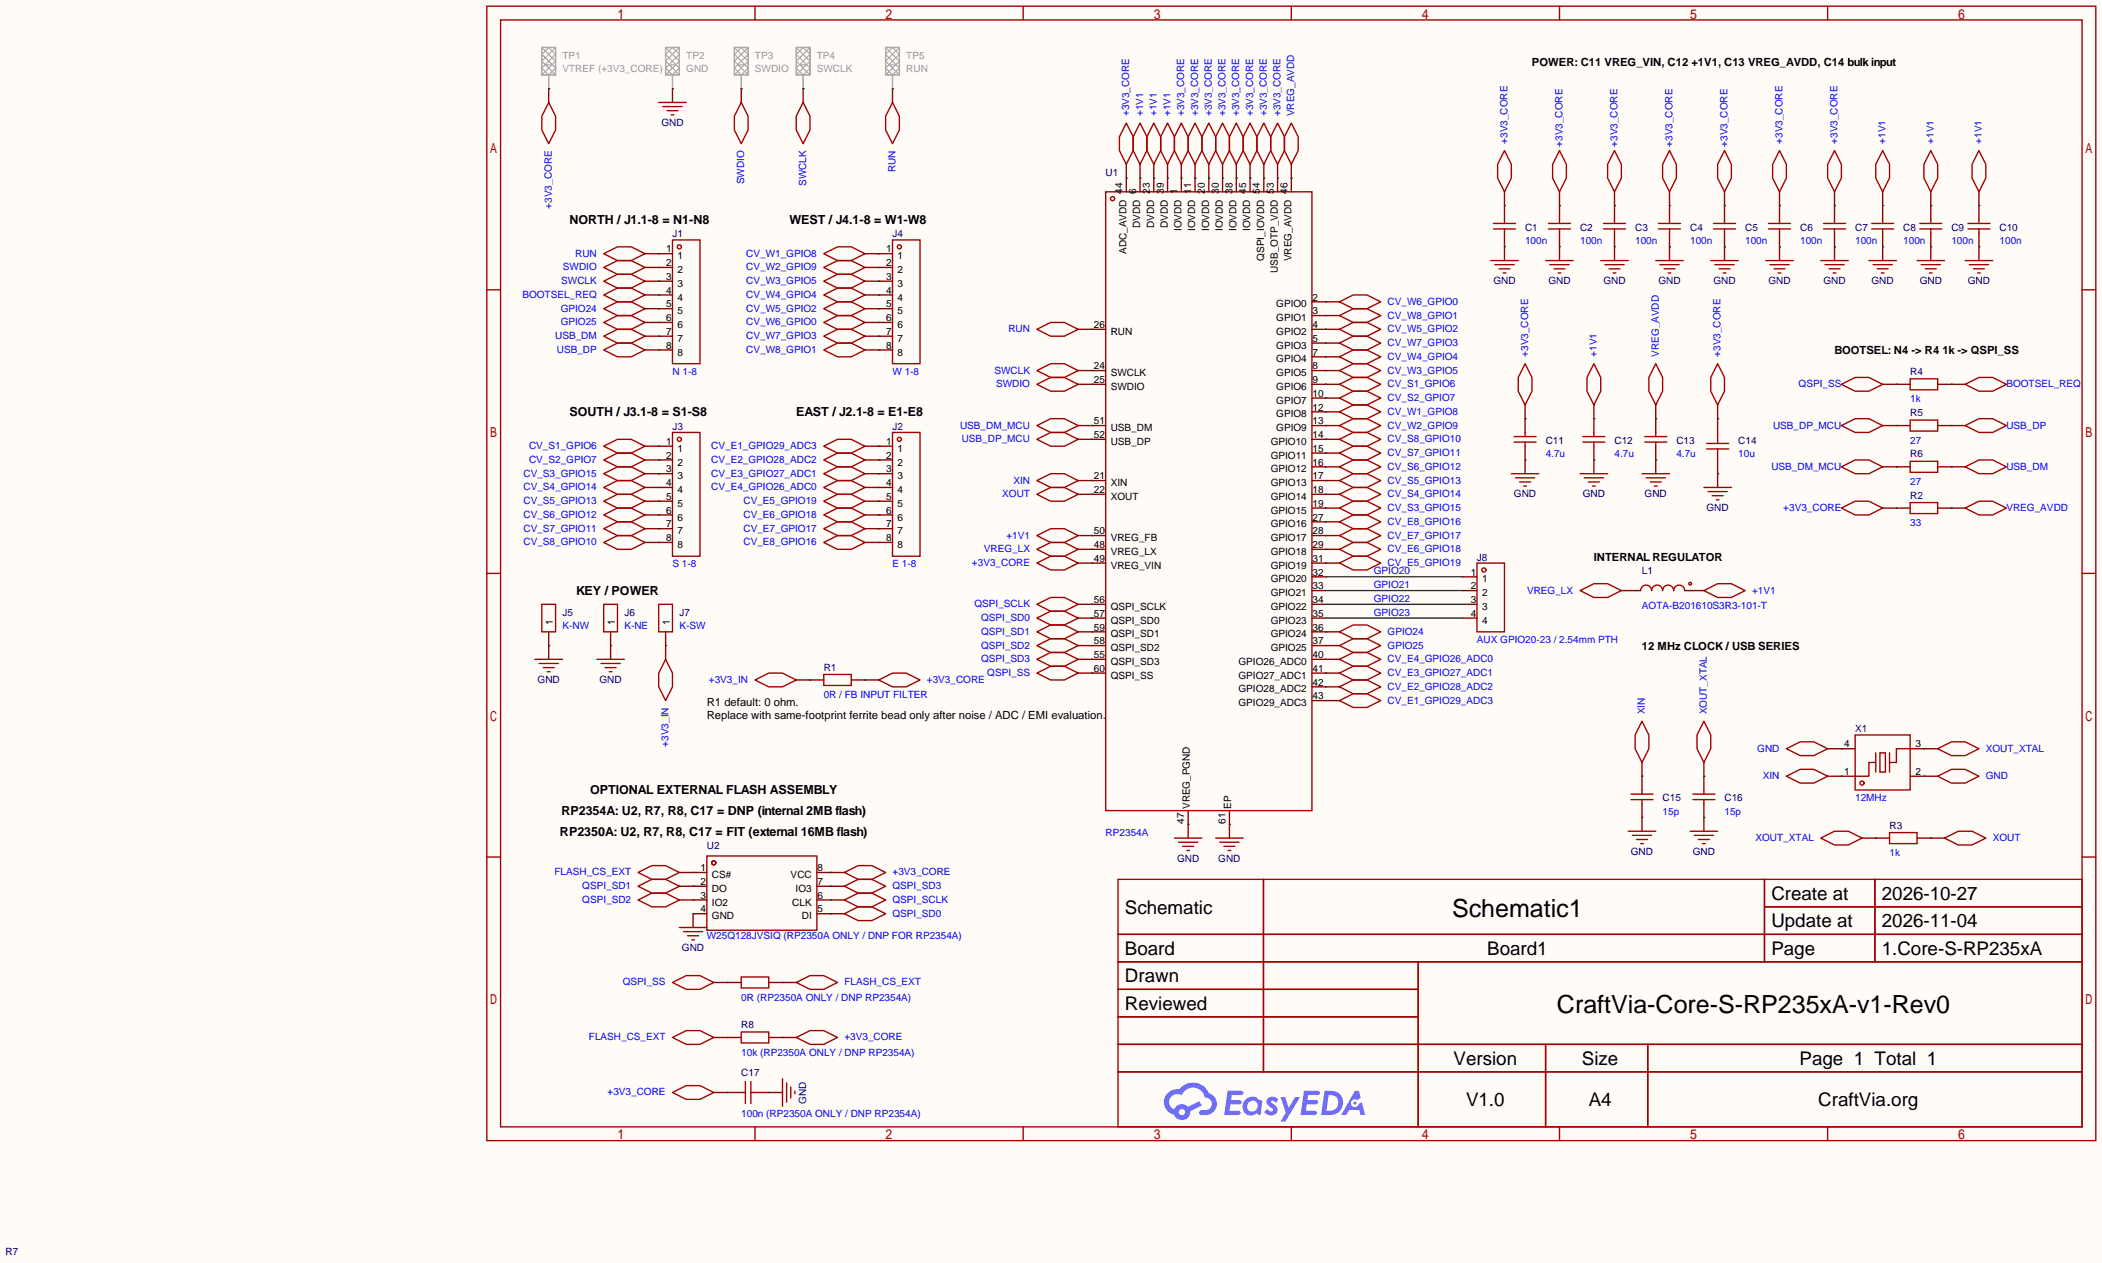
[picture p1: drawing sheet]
<svg xmlns="http://www.w3.org/2000/svg" width="388mm" height="233mm" viewBox="0 0 388 233" stroke-linecap="round" stroke-linejoin="round" font-family="sans-serif">
<path d="M0 0h388.2v233.3h-388.2z" fill="#fffcf7"/>
<g fill="none" stroke="#a10000" stroke-width=".25">
<path d="M89.9 1.1h297.2v209.6h-297.2zM92.5 3.7h292.1v204.5h-292.1zM139.4 1.1v2.6M189 1.1v2.6M238.5 1.1v2.6M288 1.1v2.6M337.6 1.1v2.6M89.9 53.5h2.6M384.6 53.5h2.5M89.9 105.9h2.6M384.6 105.9h2.5M89.9 158.3h2.6"/>
<path d="M384.6 158.3h2.5M206.5 162.4h178.1v45.8h-178.1zM206.5 172.6h178.1M206.5 177.7h178.1M233.4 162.4v35.6M261.9 177.7v30.5M325.9 162.4v15.3M325.9 167.5h58.7M346.3 162.4v15.3M206.5 182.8h55.4M206.5 192.9h178.1M206.5 187.8h55.4"/>
<path d="M206.5 198h178.1M285.5 192.9v15.3M304.3 192.9v15.3M139.4 208.2v2.5M189 208.2v2.5M238.5 208.2v2.5M288 208.2v2.5M337.6 208.2v2.5"/>
</g>
<g fill="#5487ff">
<path d="M234.2 202.8a1.3 1.3 0 0 1 1.9 .3l-.4 .6a.54 .54 0 0 0-.9-.2l.1 .2a1.58 1.58 0 0 1 1 1.6 1.43 1.43 0 0 1-2.4 .1l.5-.6a.64 .64 0 0 0 .5 .5 .64 .64 0 0 0 .7-.3l-.2-.2a1.6 1.6 0 0 1-1.1-1.6z"/>
<path d="M236.5 202.7h.9l.6 1.9 1.2-1.9h.9l-2.7 4.5h-.9l1-1.7z"/>
<path d="M226.7 201.5h1.7a1.31 1.31 0 0 1 1.2 .2 .4 .4 0 0 1-.3 .6h-1.8l-.1 .9h1.6a.4 .4 0 0 1 .4 .4 .4 .4 0 0 1-.5 .4h-1.6l-.2 1.2h.8a1.23 1.23 0 0 1 1.2 .2 .39 .39 0 0 1-.4 .6h-2.6z"/>
<path d="M240.8 201.5h1.7a1.32 1.32 0 0 1 1.2 .2 .39 .39 0 0 1-.3 .6h-1.8l-.1 .9h1.6a.4 .4 0 0 1 .4 .4 .4 .4 0 0 1-.4 .4h-1.7l-.2 1.2h.8a1.23 1.23 0 0 1 1.2 .2 .39 .39 0 0 1-.4 .6h-2.6z"/>
<path d="M250.2 201.5h.8l.3 1.3-.6 .4a.75 .75 0 0 0-1.1 .3 .75 .75 0 0 0 .5 1 .75 .75 0 0 0 .9-.6l.5-.3 .6 2.4h-.8l-.3-1h-1.8l-.5 1h-1z"/>
<path d="M244.6 201.5l-.6 4.5h1.5a2.27 2.27 0 0 0 2.6-2.3 2.27 2.27 0 0 0-2.7-2.2zM245.4 202.3a1.5 1.5 0 0 1 1.8 1.5 1.5 1.5 0 0 1-1.9 1.4h-.3z"/>
<path d="M230.1 203.1a1.62 1.62 0 0 0-.4 2.1 1.62 1.62 0 0 0 2 .7l.4-.3 .3 .3 .4 .1 .3-2.5-.1-.3h-.5a1.58 1.58 0 0 0-2.4-.1zM230.7 203.6a.99 .99 0 0 1 1.6 .3 .99 .99 0 0 1-.9 1.4 .94 .94 0 0 1-1-.5 .94 .94 0 0 1 .3-1.2z"/>
<path d="M215.7 201.9a2.37 2.37 0 0 0 1.1 4 1.54 1.54 0 0 0 1.8 1 1.54 1.54 0 0 0 1.2-1.6l2.2-1.1-.5-.8-2 1.1a1.57 1.57 0 0 0-2.7 .4 1.5 1.5 0 0 1-.7-2.1 1.5 1.5 0 0 1 2.2-.5 2.23 2.23 0 0 1 2.3-1.4 2.23 2.23 0 0 1 2 1.8 1.16 1.16 0 0 1 1.2 1.1 1.16 1.16 0 0 1-1.1 1.3h-.7a.47 .47 0 0 0-.5 .3 .47 .47 0 0 0 .4 .6 2.23 2.23 0 0 0 2.3-.7 2.23 2.23 0 0 0 .4-2.3 2.16 2.16 0 0 0-1.3-1.1 3.2 3.2 0 0 0-5.5-.7l-1.1 .1zM217.7 205.4a.6 .6 0 0 1 1.2 0 .6 .6 0 0 1-1.2 0z"/>
<circle cx="250.3" cy="203.8" r=".28"/>
</g>
<g fill="none" stroke="#a10000" stroke-width=".25">
<path d="M101.3 18.9l1.3 2.6v2.5l-1.3 2.5-1.2-2.5v-2.5zM121.7 18.9h5M122.4 19.7h3.6M136.9 18.9l1.3 2.6v2.5l-1.3 2.5-1.3-2.5v-2.5zM148.3 18.9l1.3 2.6v2.5l-1.3 2.5-1.2-2.5v-2.5zM164.8 18.9l1.3 2.6v2.5l-1.3 2.5-1.2-2.5v-2.5zM123.2 20.4h2M124 21.2h.5M204.2 35.4h38.1v114.3h-38.1zM208 22.7l1.3 2.6v2.5l-1.3 2.6-1.2-2.6v-2.5zM210.6 22.7l1.2 2.6v2.5l-1.2 2.6-1.3-2.6v-2.5zM213.1 22.7l1.3 2.6v2.5l-1.3 2.6-1.3-2.6v-2.5z"/>
<path d="M215.6 22.7l1.3 2.6v2.5l-1.3 2.6-1.2-2.6v-2.5zM218.2 22.7l1.3 2.6v2.5l-1.3 2.6-1.3-2.6v-2.5zM220.7 22.7l1.3 2.6v2.5l-1.3 2.6-1.2-2.6v-2.5zM223.3 22.7l1.2 2.6v2.5l-1.2 2.6-1.3-2.6v-2.5zM225.8 22.7l1.3 2.6v2.5l-1.3 2.6-1.3-2.6v-2.5zM228.3 22.7l1.3 2.6v2.5l-1.3 2.6-1.2-2.6v-2.5zM230.9 22.7l1.3 2.6v2.5l-1.3 2.6-1.3-2.6v-2.5zM233.4 22.7l1.3 2.6v2.5l-1.3 2.6-1.2-2.6v-2.5zM236 22.7l1.2 2.6v2.5l-1.2 2.6-1.3-2.6v-2.5zM238.5 22.7l1.3 2.6v2.5l-1.3 2.6-1.3-2.6v-2.5zM277.9 27.8l1.2 2.6v2.5l-1.2 2.5-1.3-2.5v-2.5zM288 27.8l1.3 2.6v2.5l-1.3 2.5-1.2-2.5v-2.5z"/>
<path d="M298.2 27.8l1.3 2.6v2.5l-1.3 2.5-1.3-2.5v-2.5zM308.4 27.8l1.2 2.6v2.5l-1.2 2.5-1.3-2.5v-2.5zM318.5 27.8l1.3 2.6v2.5l-1.3 2.5-1.3-2.5v-2.5zM328.7 27.8l1.2 2.6v2.5l-1.2 2.5-1.3-2.5v-2.5zM338.8 27.8l1.3 2.6v2.5l-1.3 2.5-1.2-2.5v-2.5zM347.7 27.8l1.3 2.6v2.5l-1.3 2.5-1.2-2.5v-2.5zM356.6 27.8l1.3 2.6v2.5l-1.3 2.5-1.3-2.5v-2.5zM365.5 27.8l1.3 2.6v2.5l-1.3 2.5-1.3-2.5v-2.5zM111.5 46.9l2.5-1.3h2.6l2.5 1.3-2.5 1.2h-2.6zM111.5 49.4l2.5-1.3h2.6l2.5 1.3-2.5 1.3h-2.6zM111.5 51.9l2.5-1.2h2.6l2.5 1.2-2.5 1.3h-2.6zM111.5 54.5l2.5-1.3h2.6l2.5 1.3-2.5 1.3h-2.6z"/>
<path d="M111.5 57l2.5-1.2h2.6l2.5 1.2-2.5 1.3h-2.6zM111.5 59.6l2.5-1.3h2.6l2.5 1.3-2.5 1.2h-2.6zM124.2 44.3h5.1v22.9h-5.1zM152.1 46.9l2.6-1.3h2.5l2.6 1.3-2.6 1.2h-2.5zM152.1 49.4l2.6-1.3h2.5l2.6 1.3-2.6 1.3h-2.5zM152.1 51.9l2.6-1.2h2.5l2.6 1.2-2.6 1.3h-2.5zM152.1 54.5l2.6-1.3h2.5l2.6 1.3-2.6 1.3h-2.5zM152.1 57l2.6-1.2h2.5l2.6 1.2-2.6 1.3h-2.5zM152.1 59.6l2.6-1.3h2.5l2.6 1.3-2.6 1.2h-2.5zM164.8 44.3h5.1v22.9h-5.1zM247.4 58.3l2.5-1.3h2.6l2.5 1.3-2.5 1.3h-2.6zM247.4 55.8l2.5-1.3h2.6l2.5 1.3-2.5 1.2h-2.6z"/>
<path d="M275.3 48.1h5.1M275.8 41.3h4.1M275.8 42.3h4.1M276.1 48.9h3.6M276.9 49.7h2M277.6 50.4h.5M277.9 40.5v.8M277.9 42.3v.8M285.5 48.1h5.1M286 41.3h4.1M286 42.3h4.1M286.3 48.9h3.5"/>
<path d="M287 49.7h2.1M287.8 50.4h.5M288 40.5v.8M288 42.3v.8M295.7 48.1h5M296.2 41.3h4M296.2 42.3h4M296.4 48.9h3.6M297.2 49.7h2M297.9 50.4h.5M298.2 40.5v.8M298.2 42.3v.8"/>
<path d="M305.8 48.1h5.1M306.3 41.3h4.1M306.3 42.3h4.1M306.6 48.9h3.5M307.3 49.7h2.1M308.1 50.4h.5M308.4 40.5v.8M308.4 42.3v.8M316 48.1h5.1M316.5 41.3h4M316.5 42.3h4M316.7 48.9h3.6"/>
<path d="M317.5 49.7h2M318.3 50.4h.5M318.5 40.5v.8M318.5 42.3v.8M326.1 48.1h5.1M326.6 41.3h4.1M326.6 42.3h4.1M326.9 48.9h3.6M327.7 49.7h2M328.4 50.4h.5M328.7 40.5v.8M328.7 42.3v.8"/>
<path d="M336.3 48.1h5.1M336.8 41.3h4.1M336.8 42.3h4.1M337.1 48.9h3.5M337.8 49.7h2.1M338.6 50.4h.5M338.8 40.5v.8M338.8 42.3v.8M345.2 48.1h5.1M345.7 41.3h4.1M345.7 42.3h4.1M345.9 48.9h3.6"/>
<path d="M346.7 49.7h2M347.5 50.4h.5M347.7 40.5v.8M347.7 42.3v.8M354.1 48.1h5.1M354.6 41.3h4M354.6 42.3h4M354.8 48.9h3.6M355.6 49.7h2M356.4 50.4h.5M356.6 40.5v.8M356.6 42.3v.8"/>
<path d="M363 48.1h5M363.5 41.3h4M363.5 42.3h4M363.7 48.9h3.6M364.5 49.7h2M365.3 50.4h.5M365.5 40.5v.8M365.5 42.3v.8M111.5 62.1l2.5-1.3h2.6l2.5 1.3-2.5 1.3h-2.6zM111.5 64.6l2.5-1.2h2.6l2.5 1.2-2.5 1.3h-2.6zM124.2 79.9h5.1v22.8h-5.1zM152.1 62.1l2.6-1.3h2.5l2.6 1.3-2.6 1.3h-2.5z"/>
<path d="M152.1 64.6l2.6-1.2h2.5l2.6 1.2-2.6 1.3h-2.5zM164.8 79.9h5.1v22.8h-5.1zM191.5 60.8l2.6-1.2h2.5l2.5 1.2-2.5 1.3h-2.5zM191.5 68.5l2.6-1.3h2.5l2.5 1.3-2.5 1.2h-2.5zM191.5 71l2.6-1.3h2.5l2.5 1.3-2.5 1.3h-2.5zM191.5 78.6l2.6-1.3h2.5l2.5 1.3-2.5 1.3h-2.5zM247.4 78.6l2.5-1.3h2.6l2.5 1.3-2.5 1.3h-2.6zM247.4 76.1l2.5-1.3h2.6l2.5 1.3-2.5 1.2h-2.6zM247.4 73.5l2.5-1.2h2.6l2.5 1.2-2.5 1.3h-2.6zM247.4 71l2.5-1.3h2.6l2.5 1.3-2.5 1.3h-2.6zM247.4 68.5l2.5-1.3h2.6l2.5 1.3-2.5 1.2h-2.6zM247.4 65.9l2.5-1.3h2.6l2.5 1.3-2.5 1.3h-2.6z"/>
<path d="M247.4 63.4l2.5-1.3h2.6l2.5 1.3-2.5 1.2h-2.6zM247.4 60.8l2.5-1.2h2.6l2.5 1.2-2.5 1.3h-2.6zM281.7 67.2l1.3 2.5v2.6l-1.3 2.5-1.3-2.5v-2.6zM281.7 79.9v.7M294.4 67.2l1.3 2.5v2.6l-1.3 2.5-1.3-2.5v-2.6zM294.4 79.9v.7M305.8 67.2l1.3 2.5v2.6l-1.3 2.5-1.3-2.5v-2.6zM305.8 79.9v.7M317.2 67.2l1.3 2.5v2.6l-1.3 2.5-1.2-2.5v-2.6zM317.2 79.9v2M340.1 71l2.5-1.3h2.6l2.5 1.3-2.5 1.3h-2.6zM340.1 78.6l2.5-1.3h2.6l2.5 1.3-2.5 1.3h-2.6z"/>
<path d="M352.8 70h5.1v2h-5.1zM352.8 77.6h5.1v2h-5.1zM363 71l2.5-1.3h2.5l2.6 1.3-2.6 1.3h-2.5zM363 78.6l2.5-1.3h2.5l2.6 1.3-2.6 1.3h-2.5zM111.5 82.4l2.5-1.2h2.6l2.5 1.2-2.5 1.3h-2.6zM111.5 85l2.5-1.3h2.6l2.5 1.3-2.5 1.2h-2.6zM111.5 87.5l2.5-1.3h2.6l2.5 1.3-2.5 1.3h-2.6zM111.5 90l2.5-1.2h2.6l2.5 1.2-2.5 1.3h-2.6zM111.5 92.6l2.5-1.3h2.6l2.5 1.3-2.5 1.3h-2.6zM111.5 95.1l2.5-1.2h2.6l2.5 1.2-2.5 1.3h-2.6zM111.5 97.7l2.5-1.3h2.6l2.5 1.3-2.5 1.2h-2.6zM152.1 82.4l2.6-1.2h2.5l2.6 1.2-2.6 1.3h-2.5z"/>
<path d="M152.1 85l2.6-1.3h2.5l2.6 1.3-2.6 1.2h-2.5zM152.1 87.5l2.6-1.3h2.5l2.6 1.3-2.6 1.3h-2.5zM152.1 90l2.6-1.2h2.5l2.6 1.2-2.6 1.3h-2.5zM152.1 92.6l2.6-1.3h2.5l2.6 1.3-2.6 1.3h-2.5zM152.1 95.1l2.6-1.2h2.5l2.6 1.2-2.6 1.3h-2.5zM152.1 97.7l2.6-1.3h2.5l2.6 1.3-2.6 1.2h-2.5zM191.5 81.2l2.6-1.3h2.5l2.5 1.3-2.5 1.2h-2.5zM191.5 88.8l2.6-1.3h2.5l2.5 1.3-2.5 1.2h-2.5zM191.5 91.3l2.6-1.3h2.5l2.5 1.3-2.5 1.3h-2.5zM191.5 98.9l2.6-1.2h2.5l2.5 1.2-2.5 1.3h-2.5zM247.4 98.9l2.5-1.2h2.6l2.5 1.2-2.5 1.3h-2.6zM247.4 96.4l2.5-1.3h2.6l2.5 1.3-2.5 1.3h-2.6z"/>
<path d="M247.4 93.9l2.5-1.3h2.6l2.5 1.3-2.5 1.2h-2.6zM247.4 91.3l2.5-1.3h2.6l2.5 1.3-2.5 1.3h-2.6zM247.4 88.8l2.5-1.3h2.6l2.5 1.3-2.5 1.2h-2.6zM247.4 86.2l2.5-1.2h2.6l2.5 1.2-2.5 1.3h-2.6zM247.4 83.7l2.5-1.3h2.6l2.5 1.3-2.5 1.3h-2.6zM247.4 81.2l2.5-1.3h2.6l2.5 1.3-2.5 1.2h-2.6zM279.1 87.5h5.1M279.7 80.6h4M279.7 81.7h4M279.9 88.3h3.6M280.7 89h2M281.4 89.8h.5"/>
<path d="M281.7 81.7v.7M291.8 87.5h5.1M292.4 80.6h4M292.4 81.7h4M292.6 88.3h3.6M293.4 89h2M294.1 89.8h.5M294.4 81.7v.7M303.3 87.5h5.1M303.8 80.6h4M303.8 81.7h4M304 88.3h3.6"/>
<path d="M304.8 89h2M305.6 89.8h.5M305.8 81.7v.7M314.7 90h5.1M315.2 81.9h4.1M315.2 82.9h4.1M315.5 90.8h3.5M316.2 91.6h2.1M317 92.3h.5M317.2 82.9v2.1M340.1 93.9l2.5-1.3h2.6l2.5 1.3-2.5 1.2h-2.6zM340.1 86.2l2.5-1.2h2.6l2.5 1.2-2.5 1.3h-2.6z"/>
<path d="M352.8 92.8h5.1v2.1h-5.1zM352.8 85.2h5.1v2h-5.1zM363 93.9l2.5-1.3h2.5l2.6 1.3-2.6 1.2h-2.5zM363 86.2l2.5-1.2h2.5l2.6 1.2-2.6 1.3h-2.5zM100.1 111.6h2.5v5.1h-2.5zM111.5 111.6h2.5v5.1h-2.5zM111.5 100.2l2.5-1.3h2.6l2.5 1.3-2.5 1.3h-2.6zM121.7 111.6h2.5v5.1h-2.5zM152.1 100.2l2.6-1.3h2.5l2.6 1.3-2.6 1.3h-2.5zM191.5 101.5l2.6-1.3h2.5l2.5 1.3-2.5 1.2h-2.5zM191.5 104l2.6-1.3h2.5l2.5 1.3-2.5 1.3h-2.5zM191.5 111.6l2.6-1.2h2.5l2.5 1.2-2.5 1.3h-2.5z"/>
<path d="M191.5 114.2l2.6-1.3h2.5l2.5 1.3-2.5 1.2h-2.5zM191.5 116.7l2.6-1.3h2.5l2.5 1.3-2.5 1.3h-2.5zM191.5 119.3l2.6-1.3h2.5l2.5 1.3-2.5 1.2h-2.5zM247.4 119.3l2.5-1.3h2.6l2.5 1.3-2.5 1.2h-2.6zM247.4 116.7l2.5-1.3h2.6l2.5 1.3-2.5 1.3h-2.6zM247.4 104l2.5-1.3h2.6l2.5 1.3-2.5 1.3h-2.6zM247.4 101.5l2.5-1.3h2.6l2.5 1.3-2.5 1.2h-2.6zM272.8 104h5.1v12.7h-5.1zM291.8 109.1l2.6-1.3h2.5l2.6 1.3-2.6 1.3h-2.5zM303 109.1a1.02 1.02 0 0 1 1-1 1.02 1.02 0 0 1 1.1 1M305.1 109.1a1.02 1.02 0 0 1 1-1 1.02 1.02 0 0 1 1 1M307.1 109.1a1.02 1.02 0 0 1 1-1 1.02 1.02 0 0 1 1 1"/>
<path d="M309.1 109.1a1.02 1.02 0 0 1 1-1 1.02 1.02 0 0 1 1 1M314.7 109.1l2.5-1.3h2.6l2.5 1.3-2.5 1.3h-2.6zM98.8 121.8h5.1M99.6 122.6h3.5M100.3 123.3h2.1M101.1 124.1h.5M110.2 121.8h5.1M111 122.6h3.6M111.8 123.3h2M112.5 124.1h.5M122.9 121.8l1.3 2.5v2.6l-1.3 2.5-1.2-2.5v-2.6zM139.4 125.6l2.6-1.3h2.5l2.6 1.3-2.6 1.3h-2.5z"/>
<path d="M152.1 124.6h5.1v2h-5.1zM162.3 125.6l2.5-1.3h2.6l2.5 1.3-2.5 1.3h-2.6zM191.5 124.3l2.6-1.2h2.5l2.5 1.2-2.5 1.3h-2.5zM191.5 121.8l2.6-1.3h2.5l2.5 1.3-2.5 1.3h-2.5zM247.4 129.4l2.5-1.3h2.6l2.5 1.3-2.5 1.3h-2.6zM247.4 126.9l2.5-1.3h2.6l2.5 1.3-2.5 1.2h-2.6zM247.4 124.3l2.5-1.2h2.6l2.5 1.2-2.5 1.3h-2.6zM247.4 121.8l2.5-1.3h2.6l2.5 1.3-2.5 1.3h-2.6zM303.3 133.2l1.2 2.6v2.5l-1.2 2.5-1.3-2.5v-2.5zM314.7 133.2l1.3 2.6v2.5l-1.3 2.5-1.3-2.5v-2.5zM329.9 138.3l2.6-1.3h2.5l2.6 1.3-2.6 1.3h-2.5zM342.6 135.8h10.2v10.1h-10.2z"/>
<path d="M346.5 139.1v3.5M347.2 139.1h1v3.5h-1zM349 139.1v3.5M352.8 138.3h-2.5v2.5h-1.3M357.9 138.3l2.5-1.3h2.6l2.5 1.3-2.5 1.3h-2.6zM130.6 158.1h20.3v13.7h-20.3zM216.9 154.8h5.1M217.7 155.6h3.5M218.4 156.3h2.1M219.2 157.1h.5M224.5 154.8h5.1M225.3 155.6h3.6"/>
<path d="M226.1 156.3h2M226.8 157.1h.5M300.7 153.5h5.1M301.2 146.7h4.1M301.2 147.7h4.1M301.5 154.3h3.6M302.3 155.1h2M303 155.8h.5M303.3 145.9v.8M303.3 147.7v.8M312.2 153.5h5M312.7 146.7h4"/>
<path d="M312.7 147.7h4M312.9 154.3h3.6M313.7 155.1h2M314.5 155.8h.5M314.7 145.9v.8M314.7 147.7v.8M329.9 143.4l2.6-1.3h2.5l2.6 1.3-2.6 1.3h-2.5zM336.3 154.8l2.5-1.3h2.6l2.5 1.3-2.5 1.3h-2.6zM346.5 140.8h-1.3v2.6h-2.6M349 153.8h5.1v2h-5.1zM357.9 143.4l2.5-1.3h2.6l2.5 1.3-2.5 1.3h-2.6zM359.2 154.8l2.5-1.3h2.5l2.6 1.3-2.6 1.3h-2.5z"/>
<path d="M117.9 161.2l2.5-1.3h2.5l2.6 1.3-2.6 1.2h-2.5zM117.9 163.7l2.5-1.3h2.5l2.6 1.3-2.6 1.3h-2.5zM117.9 166.2l2.5-1.2h2.5l2.6 1.2-2.6 1.3h-2.5zM125.5 171.3h5.1M126.2 172.1h3.6M127 172.8h2M127.8 173.6h.5M156 168.8l2.5-1.3h2.5l2.6 1.3-2.6 1.3h-2.5zM156 166.2l2.5-1.2h2.5l2.6 1.2-2.6 1.3h-2.5zM156 163.7l2.5-1.3h2.5l2.6 1.3-2.6 1.3h-2.5zM156 161.2l2.5-1.3h2.5l2.6 1.3-2.6 1.2h-2.5zM124.2 181.5l2.5-1.3h2.6l2.5 1.3-2.5 1.3h-2.6z"/>
<path d="M124.2 191.6l2.5-1.2h2.6l2.5 1.2-2.5 1.3h-2.6zM136.9 180.5h5.1v2h-5.1zM136.9 190.6h5.1v2.1h-5.1zM137.7 199.8v4M138.7 199.8v4M144.5 199.3v5M147.1 181.5l2.5-1.3h2.5l2.6 1.3-2.6 1.3h-2.5zM147.1 191.6l2.5-1.2h2.5l2.6 1.2-2.6 1.3h-2.5zM124.2 201.8l2.5-1.3h2.6l2.5 1.3-2.5 1.3h-2.6zM136.9 201.8h.8M138.7 201.8h.7M145.3 200v3.6"/>
<path d="M146 200.8v2M146.8 201.5v.6"/>
<circle cx="205.5" cy="36.7" r=".38"/>
<circle cx="125.5" cy="45.6" r=".38"/>
<circle cx="166.1" cy="45.6" r=".38"/>
<circle cx="125.5" cy="81.2" r=".38"/>
<circle cx="166.1" cy="81.2" r=".38"/>
<circle cx="274.1" cy="105.3" r=".38"/>
<circle cx="312.2" cy="107.8" r=".25"/>
<circle cx="131.8" cy="159.4" r=".38"/>
<circle cx="343.9" cy="144.7" r=".38"/>
</g>
<g fill="none" stroke="#870000" stroke-width=".25">
<path d="M101.3 16.4v2.5M124.2 16.4v2.5M136.9 16.4v2.5M148.3 16.4v2.5M164.8 16.4v2.5M208 30.4v5M210.6 30.4v5M213.1 30.4v5M215.6 30.4v5M218.2 30.4v5M220.7 30.4v5M223.3 30.4v5"/>
<path d="M225.8 30.4v5M228.3 30.4v5M230.9 30.4v5M233.4 30.4v5M236 30.4v5M238.5 30.4v5M277.9 35.4v5.1M288 35.4v5.1M298.2 35.4v5.1M308.4 35.4v5.1M318.5 35.4v5.1M328.7 35.4v5.1"/>
<path d="M338.8 35.4v5.1M347.7 35.4v5.1M356.6 35.4v5.1M365.5 35.4v5.1M119.1 46.9h5.1M119.1 49.4h5.1M119.1 51.9h5.1M119.1 54.5h5.1M119.1 57h5.1M119.1 59.6h5.1M159.8 46.9h5M159.8 49.4h5"/>
<path d="M159.8 51.9h5M159.8 54.5h5M159.8 57h5M159.8 59.6h5M242.3 58.3h5.1M242.3 55.8h5.1M277.9 43.1v5M288 43.1v5M298.2 43.1v5M308.4 43.1v5M318.5 43.1v5M328.7 43.1v5"/>
<path d="M338.8 43.1v5M347.7 43.1v5M356.6 43.1v5M365.5 43.1v5M119.1 62.1h5.1M119.1 64.6h5.1M159.8 62.1h5M159.8 64.6h5M199.1 60.8h5.1M199.1 68.5h5.1M199.1 71h5.1M199.1 78.6h5.1"/>
<path d="M242.3 60.8h5.1M242.3 68.5h5.1M242.3 71h5.1M242.3 78.6h5.1M242.3 76.1h5.1M242.3 73.5h5.1M242.3 65.9h5.1M242.3 63.4h5.1M281.7 74.8v5.1M294.4 74.8v5.1M305.8 74.8v5.1M317.2 74.8v5.1"/>
<path d="M347.7 71h5.1M347.7 78.6h5.1M357.9 71h5.1M357.9 78.6h5.1M119.1 82.4h5.1M119.1 85h5.1M119.1 87.5h5.1M119.1 90h5.1M119.1 92.6h5.1M119.1 95.1h5.1M119.1 97.7h5.1M159.8 82.4h5"/>
<path d="M159.8 85h5M159.8 87.5h5M159.8 90h5M159.8 92.6h5M159.8 95.1h5M159.8 97.7h5M199.1 81.2h5.1M199.1 88.8h5.1M199.1 91.3h5.1M199.1 98.9h5.1M242.3 81.2h5.1M242.3 88.8h5.1"/>
<path d="M242.3 91.3h5.1M242.3 98.9h5.1M242.3 96.4h5.1M242.3 93.9h5.1M242.3 86.2h5.1M242.3 83.7h5.1M281.7 82.4v5.1M294.4 82.4v5.1M305.8 82.4v5.1M317.2 85v5M347.7 93.9h5.1M347.7 86.2h5.1"/>
<path d="M357.9 93.9h5.1M357.9 86.2h5.1M101.3 116.7v5.1M112.8 116.7v5.1M119.1 100.2h5.1M122.9 116.7v5.1M159.8 100.2h5M199.1 101.5h5.1M199.1 104h5.1M199.1 111.6h5.1M199.1 114.2h5.1M199.1 116.7h5.1"/>
<path d="M199.1 119.3h5.1M242.3 101.5h5.1M242.3 104h5.1M242.3 111.6h2.6M242.3 114.2h2.6M242.3 116.7h5.1M242.3 119.3h5.1M242.3 109.1h2.6M242.3 106.6h2.6M270.3 111.6h2.5M270.3 114.2h2.5M270.3 109.1h2.5"/>
<path d="M270.3 106.6h2.5M299.5 109.1h3.5M311.1 109.1h3.6M147.1 125.6h5M157.2 125.6h5.1M199.1 121.8h5.1M199.1 124.3h5.1M242.3 121.8h5.1M242.3 124.3h5.1M242.3 129.4h5.1M242.3 126.9h5.1M337.6 138.3h5"/>
<path d="M352.8 138.3h5.1M219.5 149.7v5.1M227.1 149.7v5.1M303.3 140.8v5.1M303.3 148.5v5M314.7 140.8v5.1M314.7 148.5v5M337.6 143.4h5M343.9 154.8h5.1M352.8 143.4h5.1M354.1 154.8h5.1M125.5 161.2h5.1"/>
<path d="M125.5 163.7h5.1M125.5 166.2h5.1M130.6 168.8h-2.6v2.5M150.9 161.2h5.1M150.9 163.7h5.1M150.9 166.2h5.1M150.9 168.8h5.1M131.8 181.5h5.1M131.8 191.6h5.1M142 181.5h5.1M142 191.6h5.1M131.8 201.8h5.1"/>
<path d="M139.4 201.8h5.1"/>
</g>
<g fill="none" stroke="#999" stroke-width=".18">
<path d="M100.1 10l2.5 2.6-1.3 1.2-1.2-1.2 2.5-2.6-1.3-1.2zM100.1 8.8l2.5 2.5-2.5 2.5M102.6 8.8l-2.5 2.5 2.5 2.5M122.9 10l1.3-1.2 1.3 1.2-2.6 2.6 1.3 1.2 1.3-1.2zM122.9 8.8l2.6 2.5-2.6 2.5M125.5 8.8l-2.6 2.5 2.6 2.5M135.6 10l1.3-1.2 1.3 1.2-2.6 2.6 1.3 1.2 1.3-1.2zM135.6 8.8l2.6 2.5-2.6 2.5M138.2 8.8l-2.6 2.5 2.6 2.5M147.1 10l2.5 2.6-1.3 1.2-1.2-1.2 2.5-2.6-1.3-1.2zM147.1 8.8l2.5 2.5-2.5 2.5M149.6 8.8l-2.5 2.5 2.5 2.5"/>
<path d="M163.6 10l1.2-1.2 1.3 1.2-2.5 2.6 1.2 1.2 1.3-1.2zM163.6 8.8l2.5 2.5-2.5 2.5M166.1 8.8l-2.5 2.5 2.5 2.5"/>
</g>
<path d="M100.1 8.8h2.5v5h-2.5zM101.3 13.8v2.6M122.9 8.8h2.6v5h-2.6zM124.2 13.8v2.6M135.6 8.8h2.6v5h-2.6zM136.9 13.8v2.6M147.1 8.8h2.5v5h-2.5zM148.3 13.8v2.6M163.6 8.8h2.5v5h-2.5zM164.8 13.8v2.6" fill="none" stroke="#999" stroke-width=".25"/>
<g fill="none" stroke="#008700" stroke-width=".25">
<path d="M101.3 16.4h.1M124.2 16.4h.1M136.9 16.4h.1M148.3 16.4h.1M164.8 16.4h.1M208 32.9h.1M210.6 32.9h.1M213.1 32.9h.1M215.6 32.9h.1M218.2 32.9h.1M220.7 32.9h.1M223.3 32.9h.1"/>
<path d="M225.8 32.9h.1M228.3 32.9h.1M230.9 32.9h.1M233.4 32.9h.1M236 32.9h.1M238.5 32.9h.1M277.9 38h.1M288 38h.1M298.2 38h.1M308.4 38h.1M318.5 38h.1M328.7 38h.1"/>
<path d="M338.8 38h.1M347.7 38h.1M356.6 38h.1M365.5 38h.1M121.7 46.9h.1M121.7 49.4h.1M121.7 51.9h.1M121.7 54.5h.1M121.7 57h.1M121.7 59.6h.1M162.3 46.9h.1M162.3 49.4h.1"/>
<path d="M162.3 51.9h.1M162.3 54.5h.1M162.3 57h.1M162.3 59.6h.1M244.9 58.3h.1M244.9 55.8h.1M277.9 45.6h.1M288 45.6h.1M298.2 45.6h.1M308.4 45.6h.1M318.5 45.6h.1M328.7 45.6h.1"/>
<path d="M338.8 45.6h.1M347.7 45.6h.1M356.6 45.6h.1M365.5 45.6h.1M121.7 62.1h.1M121.7 64.6h.1M162.3 62.1h.1M162.3 64.6h.1M201.7 60.8h.1M201.7 68.5h.1M201.7 71h.1M201.7 78.6h.1"/>
<path d="M244.9 78.6h.1M244.9 76.1h.1M244.9 73.5h.1M244.9 71h.1M244.9 68.5h.1M244.9 65.9h.1M244.9 63.4h.1M244.9 60.8h.1M281.7 77.3h.1M294.4 77.3h.1M305.8 77.3h.1M317.2 77.3h.1"/>
<path d="M350.3 71h.1M350.3 78.6h.1M360.4 71h.1M360.4 78.6h.1M121.7 82.4h.1M121.7 85h.1M121.7 87.5h.1M121.7 90h.1M121.7 92.6h.1M121.7 95.1h.1M121.7 97.7h.1M162.3 82.4h.1"/>
<path d="M162.3 85h.1M162.3 87.5h.1M162.3 90h.1M162.3 92.6h.1M162.3 95.1h.1M162.3 97.7h.1M201.7 81.2h.1M201.7 88.8h.1M201.7 91.3h.1M201.7 98.9h.1M244.9 98.9h.1M244.9 96.4h.1"/>
<path d="M244.9 93.9h.1M244.9 91.3h.1M244.9 88.8h.1M244.9 86.2h.1M244.9 83.7h.1M244.9 81.2h.1M281.7 85h.1M294.4 85h.1M305.8 85h.1M317.2 87.5h.1M350.3 93.9h.1M350.3 86.2h.1"/>
<path d="M360.4 93.9h.1M360.4 86.2h.1M101.3 119.3h.1M112.8 119.3h.1M121.7 100.2h.1M122.9 119.3h.1M162.3 100.2h.1M201.7 101.5h.1M201.7 104h.1M201.7 111.6h.1M201.7 114.2h.1M201.7 116.7h.1"/>
<path d="M201.7 119.3h.1M244.9 119.3h.1M244.9 116.7h.1M244.9 104h.1M244.9 101.5h.1M244.9 106.6h25.4M244.9 109.1h25.4M244.9 111.6h25.4M244.9 114.2h25.4M302 109.1h.1M312.2 109.1h.1M149.6 125.6h.1"/>
<path d="M159.8 125.6h.1M201.7 124.3h.1M201.7 121.8h.1M244.9 129.4h.1M244.9 126.9h.1M244.9 124.3h.1M244.9 121.8h.1M340.1 138.3h.1M355.3 138.3h.1M219.5 152.3h.1M227.1 152.3h.1M303.3 143.4h.1"/>
<path d="M303.3 151h.1M314.7 143.4h.1M314.7 151h.1M340.1 143.4h.1M346.5 154.8h.1M355.3 143.4h.1M356.6 154.8h.1M128 161.2h.1M128 163.7h.1M128 166.2h.1M128 168.8h.1M153.4 168.8h.1"/>
<path d="M153.4 166.2h.1M153.4 163.7h.1M153.4 161.2h.1M134.4 181.5h.1M134.4 191.6h.1M144.5 181.5h.1M144.5 191.6h.1M134.4 201.8h.1M142 201.8h.1"/>
</g>
<g font-size="4.6">
<text x="268.2" y="169.4">Schematic1</text>
<text x="287.6" y="187.1">CraftVia-Core-S-RP235xA-v1-Rev0</text>
</g>
<g font-size="3.5">
<text x="327.2" y="166.2">Create at</text>
<text x="347.6" y="166.2">2026-10-27</text>
<text x="207.8" y="168.8">Schematic</text>
<text x="327.2" y="171.3">Update at</text>
<text x="347.6" y="171.3">2026-11-04</text>
<text x="207.8" y="176.4">Board</text>
<text x="274.7" y="176.4">Board1</text>
<text x="327.2" y="176.4">Page</text>
<text x="347.6" y="176.4">1.Core-S-RP235xA</text>
<text x="207.8" y="181.5">Drawn</text>
<text x="207.8" y="186.6">Reviewed</text>
<text x="268.5" y="196.7">Version</text>
<text x="292.2" y="196.7">Size</text>
<text x="332.4" y="196.7">Page 1 Total 1</text>
<text x="270.8" y="204.3">V1.0</text>
<text x="293.4" y="204.3">A4</text>
<text x="335.8" y="204.3">CraftVia.org</text>
</g>
<g font-size="2.3">
<text x="105.2" y="41.3">NORTH / J1.1-8 = N1-N8</text>
<text x="145.8" y="41.3">WEST / J4.1-8 = W1-W8</text>
<text x="105.2" y="76.9">SOUTH / J3.1-8 = S1-S8</text>
<text x="147.1" y="76.9">EAST / J2.1-8 = E1-E8</text>
<text x="106.4" y="109.9">KEY / POWER</text>
<text x="109" y="146.7">OPTIONAL EXTERNAL FLASH ASSEMBLY</text>
<text x="103.4" y="154.4">RP2350A: U2, R7, R8, C17 = FIT (external 16MB flash)</text>
<text x="103.7" y="150.5">RP2354A: U2, R7, R8, C17 = DNP (internal 2MB flash)</text>
</g>
<g font-size="2.1">
<text x="283" y="12.1">POWER: C11 VREG_VIN, C12 +1V1, C13 VREG_AVDD, C14 bulk input</text>
<text x="338.8" y="65.5">BOOTSEL: N4 -&gt; R4 1k -&gt; QSPI_SS</text>
<text x="294.4" y="103.6">INTERNAL REGULATOR</text>
<text x="303.3" y="120.1">12 MHz CLOCK / USB SERIES</text>
<text x="130.6" y="130.5">R1 default: 0 ohm.</text>
<text x="130.6" y="132.8">Replace with same-footprint ferrite bead only after noise / ADC / EMI evaluation.</text>
</g>
<g font-size="1.8" fill="#999">
<text x="103.9" y="10.8">TP1</text>
<text x="126.7" y="10.8">TP2</text>
<text x="139.4" y="10.8">TP3</text>
<text x="150.9" y="10.8">TP4</text>
<text x="167.4" y="10.8">TP5</text>
<text x="102.1" y="12.6" transform="rotate(-90 102.1 12.6)">1</text>
<text x="103.9" y="13.4">VTREF (+3V3_CORE)</text>
<text x="125" y="12.6" transform="rotate(-90 125 12.6)">1</text>
<text x="126.7" y="13.4">GND</text>
<text x="137.7" y="12.6" transform="rotate(-90 137.7 12.6)">1</text>
<text x="139.4" y="13.4">SWDIO</text>
<text x="149.1" y="12.6" transform="rotate(-90 149.1 12.6)">1</text>
<text x="150.9" y="13.4">SWCLK</text>
<text x="165.6" y="12.6" transform="rotate(-90 165.6 12.6)">1</text>
<text x="167.4" y="13.4">RUN</text>
</g>
<g font-size="1.8" fill="#000080">
<text x="122.2" y="23.3">GND</text>
<text x="204.2" y="32.4">U1</text>
<text x="124.2" y="43.9">J1</text>
<text x="164.8" y="43.9">J4</text>
<text x="281.7" y="42.6">C1</text>
<text x="291.8" y="42.6">C2</text>
<text x="302" y="42.6">C3</text>
<text x="312.2" y="42.6">C4</text>
<text x="322.3" y="42.6">C5</text>
<text x="332.5" y="42.6">C6</text>
<text x="342.6" y="42.6">C7</text>
<text x="351.5" y="42.6">C8</text>
<text x="360.4" y="42.6">C9</text>
<text x="369.3" y="42.6">C10</text>
<text x="275.8" y="52.5">GND</text>
<text x="286" y="52.5">GND</text>
<text x="296.1" y="52.5">GND</text>
<text x="306.3" y="52.5">GND</text>
<text x="316.5" y="52.5">GND</text>
<text x="326.6" y="52.5">GND</text>
<text x="336.8" y="52.5">GND</text>
<text x="345.7" y="52.5">GND</text>
<text x="354.6" y="52.5">GND</text>
<text x="363.5" y="52.5">GND</text>
<text x="352.8" y="69.3">R4</text>
<text x="352.8" y="76.9">R5</text>
<text x="124.2" y="79.4">J3</text>
<text x="164.8" y="79.4">J2</text>
<text x="285.5" y="82">C11</text>
<text x="298.2" y="82">C12</text>
<text x="309.6" y="82">C13</text>
<text x="321.1" y="82">C14</text>
<text x="352.8" y="84.5">R6</text>
<text x="279.6" y="91.9">GND</text>
<text x="292.3" y="91.9">GND</text>
<text x="303.8" y="91.9">GND</text>
<text x="315.2" y="94.4">GND</text>
<text x="352.8" y="92.1">R2</text>
<text x="272.8" y="103.6">J8</text>
<text x="303.3" y="106.1">L1</text>
<text x="103.9" y="113.7">J5</text>
<text x="115.3" y="113.7">J6</text>
<text x="125.5" y="113.7">J7</text>
<text x="152.1" y="123.9">R1</text>
<text x="99.3" y="126.2">GND</text>
<text x="110.7" y="126.2">GND</text>
<text x="342.6" y="135.3">X1</text>
<text x="307.1" y="148">C15</text>
<text x="318.5" y="148">C16</text>
<text x="349" y="153.1">R3</text>
<text x="130.6" y="156.9">U2</text>
<text x="217.4" y="159.2">GND</text>
<text x="225" y="159.2">GND</text>
<text x="301.2" y="157.9">GND</text>
<text x="312.7" y="157.9">GND</text>
<text x="126" y="175.7">GND</text>
<text x="136.9" y="189.9">R8</text>
<text x="136.9" y="198.8">C17</text>
<text x="148.9" y="203.9" transform="rotate(-90 148.9 203.9)">GND</text>
<text x="1" y="231.8">R7</text>
</g>
<g font-size="1.8" fill="#00f">
<text x="208.6" y="21.5" transform="rotate(-90 208.6 21.5)">+3V3_CORE</text>
<text x="211.1" y="21.5" transform="rotate(-90 211.1 21.5)">+1V1</text>
<text x="213.7" y="21.5" transform="rotate(-90 213.7 21.5)">+1V1</text>
<text x="216.2" y="21.5" transform="rotate(-90 216.2 21.5)">+1V1</text>
<text x="218.7" y="21.5" transform="rotate(-90 218.7 21.5)">+3V3_CORE</text>
<text x="221.3" y="21.5" transform="rotate(-90 221.3 21.5)">+3V3_CORE</text>
<text x="223.8" y="21.5" transform="rotate(-90 223.8 21.5)">+3V3_CORE</text>
<text x="226.4" y="21.5" transform="rotate(-90 226.4 21.5)">+3V3_CORE</text>
<text x="228.9" y="21.5" transform="rotate(-90 228.9 21.5)">+3V3_CORE</text>
<text x="231.4" y="21.5" transform="rotate(-90 231.4 21.5)">+3V3_CORE</text>
<text x="234" y="21.5" transform="rotate(-90 234 21.5)">+3V3_CORE</text>
<text x="236.5" y="21.5" transform="rotate(-90 236.5 21.5)">+3V3_CORE</text>
<text x="239.1" y="21.5" transform="rotate(-90 239.1 21.5)">VREG_AVDD</text>
<text x="278.4" y="26.5" transform="rotate(-90 278.4 26.5)">+3V3_CORE</text>
<text x="288.6" y="27.1" transform="rotate(-90 288.6 27.1)">+3V3_CORE</text>
<text x="298.7" y="27.1" transform="rotate(-90 298.7 27.1)">+3V3_CORE</text>
<text x="308.9" y="27.1" transform="rotate(-90 308.9 27.1)">+3V3_CORE</text>
<text x="319.1" y="27.1" transform="rotate(-90 319.1 27.1)">+3V3_CORE</text>
<text x="329.2" y="26.5" transform="rotate(-90 329.2 26.5)">+3V3_CORE</text>
<text x="339.4" y="26.5" transform="rotate(-90 339.4 26.5)">+3V3_CORE</text>
<text x="348.3" y="26.5" transform="rotate(-90 348.3 26.5)">+1V1</text>
<text x="357.2" y="26.5" transform="rotate(-90 357.2 26.5)">+1V1</text>
<text x="366.1" y="26.5" transform="rotate(-90 366.1 26.5)">+1V1</text>
<text x="137.5" y="34.1" transform="rotate(-90 137.5 34.1)">SWDIO</text>
<text x="148.9" y="34.4" transform="rotate(-90 148.9 34.4)">SWCLK</text>
<text x="165.4" y="31.8" transform="rotate(-90 165.4 31.8)">RUN</text>
<text x="101.9" y="38.5" transform="rotate(-90 101.9 38.5)">+3V3_CORE</text>
<text x="106.2" y="47.4">RUN</text>
<text x="137.8" y="47.4">CV_W1_GPIO8</text>
<text x="281.7" y="45.1">100n</text>
<text x="291.8" y="45.1">100n</text>
<text x="302" y="45.1">100n</text>
<text x="312.2" y="45.1">100n</text>
<text x="322.3" y="45.1">100n</text>
<text x="332.5" y="45.1">100n</text>
<text x="342.6" y="45.1">100n</text>
<text x="351.5" y="45.1">100n</text>
<text x="360.4" y="45.1">100n</text>
<text x="369.3" y="45.1">100n</text>
<text x="103.7" y="52.5">SWCLK</text>
<text x="104" y="50">SWDIO</text>
<text x="137.8" y="50">CV_W2_GPIO9</text>
<text x="137.8" y="52.5">CV_W3_GPIO5</text>
<text x="96.5" y="55">BOOTSEL_REQ</text>
<text x="103.6" y="57.6">GPIO24</text>
<text x="137.8" y="55">CV_W4_GPIO4</text>
<text x="137.8" y="57.6">CV_W5_GPIO2</text>
<text x="256.3" y="58.8">CV_W8_GPIO1</text>
<text x="256.3" y="56.3">CV_W6_GPIO0</text>
<text x="102.5" y="62.7">USB_DM</text>
<text x="102.8" y="65.2">USB_DP</text>
<text x="103.6" y="60.1">GPIO25</text>
<text x="137.8" y="60.1">CV_W6_GPIO0</text>
<text x="137.8" y="62.7">CV_W7_GPIO3</text>
<text x="137.8" y="65.2">CV_W8_GPIO1</text>
<text x="186.2" y="61.4">RUN</text>
<text x="256.3" y="63.9">CV_W7_GPIO3</text>
<text x="256.3" y="61.4">CV_W5_GPIO2</text>
<text x="282.2" y="65.9" transform="rotate(-90 282.2 65.9)">+3V3_CORE</text>
<text x="294.9" y="65.9" transform="rotate(-90 294.9 65.9)">+1V1</text>
<text x="306.4" y="65.9" transform="rotate(-90 306.4 65.9)">VREG_AVDD</text>
<text x="317.8" y="65.9" transform="rotate(-90 317.8 65.9)">+3V3_CORE</text>
<text x="124.2" y="69.3">N 1-8</text>
<text x="164.8" y="69.3">W 1-8</text>
<text x="183.7" y="69">SWCLK</text>
<text x="184" y="71.5">SWDIO</text>
<text x="256.3" y="71.5">CV_S1_GPIO6</text>
<text x="256.3" y="69">CV_W3_GPIO5</text>
<text x="256.3" y="66.5">CV_W4_GPIO4</text>
<text x="332.2" y="71.5">QSPI_SS</text>
<text x="370.6" y="71.5">BOOTSEL_REQ</text>
<text x="256.3" y="76.6">CV_W1_GPIO8</text>
<text x="256.3" y="74.1">CV_S2_GPIO7</text>
<text x="352.8" y="74.3">1k</text>
<text x="97.7" y="83">CV_S1_GPIO6</text>
<text x="131.4" y="83">CV_E1_GPIO29_ADC3</text>
<text x="177.3" y="79.2">USB_DM_MCU</text>
<text x="177.6" y="81.7">USB_DP_MCU</text>
<text x="256.3" y="81.7">CV_S8_GPIO10</text>
<text x="256.3" y="79.2">CV_W2_GPIO9</text>
<text x="327.5" y="79.2">USB_DP_MCU</text>
<text x="352.8" y="82">27</text>
<text x="370.6" y="79.2">USB_DP</text>
<text x="96.7" y="88.1">CV_S3_GPIO15</text>
<text x="97.7" y="85.5">CV_S2_GPIO7</text>
<text x="131.4" y="85.5">CV_E2_GPIO28_ADC2</text>
<text x="131.4" y="88.1">CV_E3_GPIO27_ADC1</text>
<text x="187.2" y="89.3">XIN</text>
<text x="256.3" y="89.3">CV_S5_GPIO13</text>
<text x="256.3" y="86.8">CV_S6_GPIO12</text>
<text x="256.3" y="84.2">CV_S7_GPIO11</text>
<text x="285.5" y="84.5">4.7u</text>
<text x="298.2" y="84.5">4.7u</text>
<text x="309.6" y="84.5">4.7u</text>
<text x="321.1" y="84.5">10u</text>
<text x="327.2" y="86.8">USB_DM_MCU</text>
<text x="352.8" y="89.6">27</text>
<text x="370.6" y="86.8">USB_DM</text>
<text x="96.7" y="90.6">CV_S4_GPIO14</text>
<text x="96.7" y="93.1">CV_S5_GPIO13</text>
<text x="96.7" y="95.7">CV_S6_GPIO12</text>
<text x="131.4" y="90.6">CV_E4_GPIO26_ADC0</text>
<text x="137.3" y="93.1">CV_E5_GPIO19</text>
<text x="137.3" y="95.7">CV_E6_GPIO18</text>
<text x="185.1" y="91.9">XOUT</text>
<text x="256.3" y="94.4">CV_S3_GPIO15</text>
<text x="256.3" y="91.9">CV_S4_GPIO14</text>
<text x="329.4" y="94.4">+3V3_CORE</text>
<text x="370.6" y="94.4">VREG_AVDD</text>
<text x="96.7" y="98.2">CV_S7_GPIO11</text>
<text x="96.7" y="100.8">CV_S8_GPIO10</text>
<text x="137.3" y="98.2">CV_E7_GPIO17</text>
<text x="137.3" y="100.8">CV_E8_GPIO16</text>
<text x="185.9" y="99.5">+1V1</text>
<text x="256.3" y="99.5">CV_E7_GPIO17</text>
<text x="256.3" y="96.9">CV_E8_GPIO16</text>
<text x="352.8" y="97.2">33</text>
<text x="124.2" y="104.8">S 1-8</text>
<text x="164.8" y="104.8">E 1-8</text>
<text x="179.5" y="104.6">+3V3_CORE</text>
<text x="181.7" y="102">VREG_LX</text>
<text x="253.7" y="106.1">GPIO20</text>
<text x="256.3" y="104.6">CV_E5_GPIO19</text>
<text x="256.3" y="102">CV_E6_GPIO18</text>
<text x="180" y="112.2">QSPI_SCLK</text>
<text x="253.7" y="108.6">GPIO21</text>
<text x="253.7" y="111.2">GPIO22</text>
<text x="253.7" y="113.7">GPIO23</text>
<text x="282.1" y="109.6">VREG_LX</text>
<text x="303.3" y="112.4">AOTA-B201610S3R3-101-T</text>
<text x="323.6" y="109.6">+1V1</text>
<text x="103.9" y="116.3">K-NW</text>
<text x="115.3" y="116.3">K-NE</text>
<text x="125.5" y="116.3">K-SW</text>
<text x="181.2" y="114.7">QSPI_SD0</text>
<text x="181.2" y="117.3">QSPI_SD1</text>
<text x="181.2" y="119.8">QSPI_SD2</text>
<text x="256.3" y="119.8">GPIO25</text>
<text x="256.3" y="117.3">GPIO24</text>
<text x="272.8" y="118.8">AUX GPIO20-23 / 2.54mm PTH</text>
<text x="181.2" y="122.3">QSPI_SD3</text>
<text x="182.3" y="124.9">QSPI_SS</text>
<text x="256.3" y="124.9">CV_E3_GPIO27_ADC1</text>
<text x="256.3" y="122.3">CV_E4_GPIO26_ADC0</text>
<text x="130.9" y="126.2">+3V3_IN</text>
<text x="152.1" y="129">0R / FB INPUT FILTER</text>
<text x="171.2" y="126.2">+3V3_CORE</text>
<text x="256.3" y="130">CV_E1_GPIO29_ADC3</text>
<text x="256.3" y="127.4">CV_E2_GPIO28_ADC2</text>
<text x="303.8" y="132" transform="rotate(-90 303.8 132)">XIN</text>
<text x="315.3" y="132" transform="rotate(-90 315.3 132)">XOUT_XTAL</text>
<text x="123.5" y="137.9" transform="rotate(-90 123.5 137.9)">+3V3_IN</text>
<text x="324.6" y="138.9">GND</text>
<text x="325.6" y="143.9">XIN</text>
<text x="366.8" y="138.9">XOUT_XTAL</text>
<text x="366.8" y="143.9">GND</text>
<text x="342.6" y="148">12MHz</text>
<text x="204.2" y="154.4">RP2354A</text>
<text x="307.1" y="150.5">15p</text>
<text x="318.5" y="150.5">15p</text>
<text x="324.2" y="155.4">XOUT_XTAL</text>
<text x="368" y="155.4">XOUT</text>
<text x="102.4" y="161.7">FLASH_CS_EXT</text>
<text x="164.8" y="161.7">+3V3_CORE</text>
<text x="349" y="158.2">1k</text>
<text x="107.6" y="164.3">QSPI_SD1</text>
<text x="107.6" y="166.8">QSPI_SD2</text>
<text x="164.8" y="166.8">QSPI_SCLK</text>
<text x="164.8" y="164.3">QSPI_SD3</text>
<text x="130.6" y="173.4">W25Q128JVSIQ (RP2350A ONLY / DNP FOR RP2354A)</text>
<text x="164.8" y="169.3">QSPI_SD0</text>
<text x="115" y="182">QSPI_SS</text>
<text x="136.9" y="184.8">0R (RP2350A ONLY / DNP RP2354A)</text>
<text x="156" y="182">FLASH_CS_EXT</text>
<text x="108.8" y="192.2">FLASH_CS_EXT</text>
<text x="136.9" y="195">10k (RP2350A ONLY / DNP RP2354A)</text>
<text x="156" y="192.2">+3V3_CORE</text>
<text x="112.2" y="202.4">+3V3_CORE</text>
<text x="136.9" y="206.4">100n (RP2350A ONLY / DNP RP2354A)</text>
</g>
<g font-size="1.8">
<text x="207.3" y="35.8" transform="rotate(-90 207.3 35.8)">44</text>
<text x="209.8" y="35.8" transform="rotate(-90 209.8 35.8)">6</text>
<text x="212.4" y="35.8" transform="rotate(-90 212.4 35.8)">23</text>
<text x="214.9" y="35.8" transform="rotate(-90 214.9 35.8)">39</text>
<text x="217.5" y="35.8" transform="rotate(-90 217.5 35.8)">1</text>
<text x="220" y="35.8" transform="rotate(-90 220 35.8)">11</text>
<text x="222.5" y="35.8" transform="rotate(-90 222.5 35.8)">20</text>
<text x="225.1" y="35.8" transform="rotate(-90 225.1 35.8)">30</text>
<text x="227.6" y="35.8" transform="rotate(-90 227.6 35.8)">38</text>
<text x="230.2" y="35.8" transform="rotate(-90 230.2 35.8)">45</text>
<text x="232.7" y="35.8" transform="rotate(-90 232.7 35.8)">54</text>
<text x="235.2" y="35.8" transform="rotate(-90 235.2 35.8)">53</text>
<text x="237.8" y="35.8" transform="rotate(-90 237.8 35.8)">46</text>
<text x="123.1" y="46.6">1</text>
<text x="125.1" y="47.9">1</text>
<text x="163.7" y="46.6">1</text>
<text x="165.8" y="47.9">1</text>
<text x="208.1" y="46.9" transform="rotate(-90 208.1 46.9)">ADC_AVDD</text>
<text x="210.6" y="42.1" transform="rotate(-90 210.6 42.1)">DVDD</text>
<text x="213.2" y="42.1" transform="rotate(-90 213.2 42.1)">DVDD</text>
<text x="215.7" y="42.1" transform="rotate(-90 215.7 42.1)">DVDD</text>
<text x="218.2" y="42.7" transform="rotate(-90 218.2 42.7)">IOVDD</text>
<text x="220.8" y="42.7" transform="rotate(-90 220.8 42.7)">IOVDD</text>
<text x="223.3" y="42.7" transform="rotate(-90 223.3 42.7)">IOVDD</text>
<text x="225.9" y="42.7" transform="rotate(-90 225.9 42.7)">IOVDD</text>
<text x="228.4" y="42.7" transform="rotate(-90 228.4 42.7)">IOVDD</text>
<text x="230.9" y="42.7" transform="rotate(-90 230.9 42.7)">IOVDD</text>
<text x="123.1" y="49.2">2</text>
<text x="123.1" y="51.7">3</text>
<text x="125.1" y="50.4">2</text>
<text x="125.1" y="53">3</text>
<text x="163.7" y="49.2">2</text>
<text x="163.7" y="51.7">3</text>
<text x="165.8" y="50.4">2</text>
<text x="165.8" y="53">3</text>
<text x="233.5" y="48.2" transform="rotate(-90 233.5 48.2)">QSPI_IOVDD</text>
<text x="236" y="50.4" transform="rotate(-90 236 50.4)">USB_OTP_VDD</text>
<text x="238.6" y="48.3" transform="rotate(-90 238.6 48.3)">VREG_AVDD</text>
<text x="123.1" y="54.3">4</text>
<text x="123.1" y="56.8">5</text>
<text x="123.1" y="59.3">6</text>
<text x="125.1" y="55.5">4</text>
<text x="125.1" y="58.1">5</text>
<text x="163.7" y="54.3">4</text>
<text x="163.7" y="56.8">5</text>
<text x="163.7" y="59.3">6</text>
<text x="165.8" y="55.5">4</text>
<text x="165.8" y="58.1">5</text>
<text x="235.7" y="59.3">GPIO1</text>
<text x="235.7" y="56.8">GPIO0</text>
<text x="242.4" y="58.1">3</text>
<text x="242.4" y="55.5">2</text>
<text x="123.1" y="61.9">7</text>
<text x="123.1" y="64.4">8</text>
<text x="125.1" y="60.6">6</text>
<text x="125.1" y="63.1">7</text>
<text x="125.1" y="65.7">8</text>
<text x="163.7" y="61.9">7</text>
<text x="163.7" y="64.4">8</text>
<text x="165.8" y="60.6">6</text>
<text x="165.8" y="63.1">7</text>
<text x="165.8" y="65.7">8</text>
<text x="202" y="60.6">26</text>
<text x="205.2" y="61.9">RUN</text>
<text x="235.7" y="64.4">GPIO3</text>
<text x="235.7" y="61.9">GPIO2</text>
<text x="242.4" y="65.7">7</text>
<text x="242.4" y="63.1">5</text>
<text x="242.4" y="60.6">4</text>
<text x="202" y="68.2">24</text>
<text x="202" y="70.8">25</text>
<text x="205.2" y="69.5">SWCLK</text>
<text x="235.7" y="69.5">GPIO5</text>
<text x="235.7" y="67">GPIO4</text>
<text x="242.4" y="70.8">9</text>
<text x="242.4" y="68.2">8</text>
<text x="205.2" y="72">SWDIO</text>
<text x="235.7" y="77.1">GPIO8</text>
<text x="235.7" y="74.6">GPIO7</text>
<text x="235.7" y="72">GPIO6</text>
<text x="242.4" y="75.8">12</text>
<text x="242.4" y="73.3">10</text>
<text x="123.1" y="82.2">1</text>
<text x="125.1" y="83.5">1</text>
<text x="163.7" y="82.2">1</text>
<text x="165.8" y="83.5">1</text>
<text x="202" y="78.4">51</text>
<text x="202" y="80.9">52</text>
<text x="205.2" y="79.7">USB_DM</text>
<text x="205.2" y="82.2">USB_DP</text>
<text x="234.7" y="82.2">GPIO10</text>
<text x="235.7" y="79.7">GPIO9</text>
<text x="242.4" y="83.5">15</text>
<text x="242.4" y="80.9">14</text>
<text x="242.4" y="78.4">13</text>
<text x="123.1" y="84.7">2</text>
<text x="123.1" y="87.3">3</text>
<text x="123.1" y="89.8">4</text>
<text x="125.1" y="86">2</text>
<text x="125.1" y="88.5">3</text>
<text x="163.7" y="84.7">2</text>
<text x="163.7" y="87.3">3</text>
<text x="163.7" y="89.8">4</text>
<text x="165.8" y="86">2</text>
<text x="165.8" y="88.5">3</text>
<text x="202" y="88.5">21</text>
<text x="205.2" y="89.8">XIN</text>
<text x="234.7" y="89.8">GPIO13</text>
<text x="234.7" y="87.3">GPIO12</text>
<text x="234.7" y="84.7">GPIO11</text>
<text x="242.4" y="88.5">17</text>
<text x="242.4" y="86">16</text>
<text x="123.1" y="92.4">5</text>
<text x="123.1" y="94.9">6</text>
<text x="125.1" y="91.1">4</text>
<text x="125.1" y="93.6">5</text>
<text x="163.7" y="92.4">5</text>
<text x="163.7" y="94.9">6</text>
<text x="165.8" y="91.1">4</text>
<text x="165.8" y="93.6">5</text>
<text x="202" y="91.1">22</text>
<text x="205.2" y="92.4">XOUT</text>
<text x="234.7" y="94.9">GPIO15</text>
<text x="234.7" y="92.4">GPIO14</text>
<text x="242.4" y="93.6">19</text>
<text x="242.4" y="91.1">18</text>
<text x="123.1" y="97.4">7</text>
<text x="123.1" y="100">8</text>
<text x="125.1" y="96.2">6</text>
<text x="125.1" y="98.7">7</text>
<text x="125.1" y="101.2">8</text>
<text x="163.7" y="97.4">7</text>
<text x="163.7" y="100">8</text>
<text x="165.8" y="96.2">6</text>
<text x="165.8" y="98.7">7</text>
<text x="165.8" y="101.2">8</text>
<text x="202" y="98.7">50</text>
<text x="202" y="101.2">48</text>
<text x="205.2" y="100">VREG_FB</text>
<text x="234.7" y="100">GPIO17</text>
<text x="234.7" y="97.4">GPIO16</text>
<text x="242.4" y="101.2">29</text>
<text x="242.4" y="98.7">28</text>
<text x="242.4" y="96.2">27</text>
<text x="202" y="103.8">49</text>
<text x="205.2" y="102.5">VREG_LX</text>
<text x="205.2" y="105.1">VREG_VIN</text>
<text x="234.7" y="107.6">GPIO20</text>
<text x="234.7" y="105.1">GPIO19</text>
<text x="234.7" y="102.5">GPIO18</text>
<text x="242.4" y="106.3">32</text>
<text x="242.4" y="103.8">31</text>
<text x="271.6" y="106.3">1</text>
<text x="273.7" y="107.6">1</text>
<text x="202" y="111.4">56</text>
<text x="202" y="113.9">57</text>
<text x="205.2" y="112.7">QSPI_SCLK</text>
<text x="234.7" y="112.7">GPIO22</text>
<text x="234.7" y="110.1">GPIO21</text>
<text x="242.4" y="113.9">35</text>
<text x="242.4" y="111.4">34</text>
<text x="242.4" y="108.9">33</text>
<text x="271.6" y="108.9">2</text>
<text x="271.6" y="111.4">3</text>
<text x="271.6" y="113.9">4</text>
<text x="273.7" y="110.1">2</text>
<text x="273.7" y="112.7">3</text>
<text x="102.1" y="115.4" transform="rotate(-90 102.1 115.4)">1</text>
<text x="113.6" y="115.4" transform="rotate(-90 113.6 115.4)">1</text>
<text x="123.7" y="115.4" transform="rotate(-90 123.7 115.4)">1</text>
<text x="202" y="116.5">59</text>
<text x="202" y="119">58</text>
<text x="205.2" y="115.2">QSPI_SD0</text>
<text x="205.2" y="117.8">QSPI_SD1</text>
<text x="234.7" y="117.8">GPIO24</text>
<text x="234.7" y="115.2">GPIO23</text>
<text x="242.4" y="119">37</text>
<text x="242.4" y="116.5">36</text>
<text x="273.7" y="115.2">4</text>
<text x="202" y="121.6">55</text>
<text x="202" y="124.1">60</text>
<text x="205.2" y="120.3">QSPI_SD2</text>
<text x="205.2" y="122.8">QSPI_SD3</text>
<text x="205.2" y="125.4">QSPI_SS</text>
<text x="228.7" y="125.4">GPIO27_ADC1</text>
<text x="228.7" y="122.8">GPIO26_ADC0</text>
<text x="234.7" y="120.3">GPIO25</text>
<text x="242.4" y="124.1">41</text>
<text x="242.4" y="121.6">40</text>
<text x="228.7" y="130.5">GPIO29_ADC3</text>
<text x="228.7" y="127.9">GPIO28_ADC2</text>
<text x="242.4" y="129.2">43</text>
<text x="242.4" y="126.6">42</text>
<text x="340.6" y="143.2">1</text>
<text x="340.6" y="138.1">4</text>
<text x="353.8" y="138.1">3</text>
<text x="353.8" y="143.2">2</text>
<text x="219.8" y="149.5" transform="rotate(-90 219.8 149.5)">VREG_PGND</text>
<text x="227.4" y="149.5" transform="rotate(-90 227.4 149.5)">EP</text>
<text x="218.7" y="152.1" transform="rotate(-90 218.7 152.1)">47</text>
<text x="226.4" y="152.1" transform="rotate(-90 226.4 152.1)">61</text>
<text x="129.4" y="160.9">1</text>
<text x="151" y="160.9">8</text>
<text x="129.4" y="163.5">2</text>
<text x="129.4" y="166">3</text>
<text x="131.5" y="162.2">CS#</text>
<text x="131.5" y="164.7">DO</text>
<text x="131.5" y="167.3">IO2</text>
<text x="146" y="162.2">VCC</text>
<text x="146.3" y="167.3">CLK</text>
<text x="147" y="164.7">IO3</text>
<text x="151" y="166">6</text>
<text x="151" y="163.5">7</text>
<text x="129.4" y="168.6">4</text>
<text x="131.5" y="169.8">GND</text>
<text x="148.1" y="169.8">DI</text>
<text x="151" y="168.6">5</text>
</g>
</svg>
